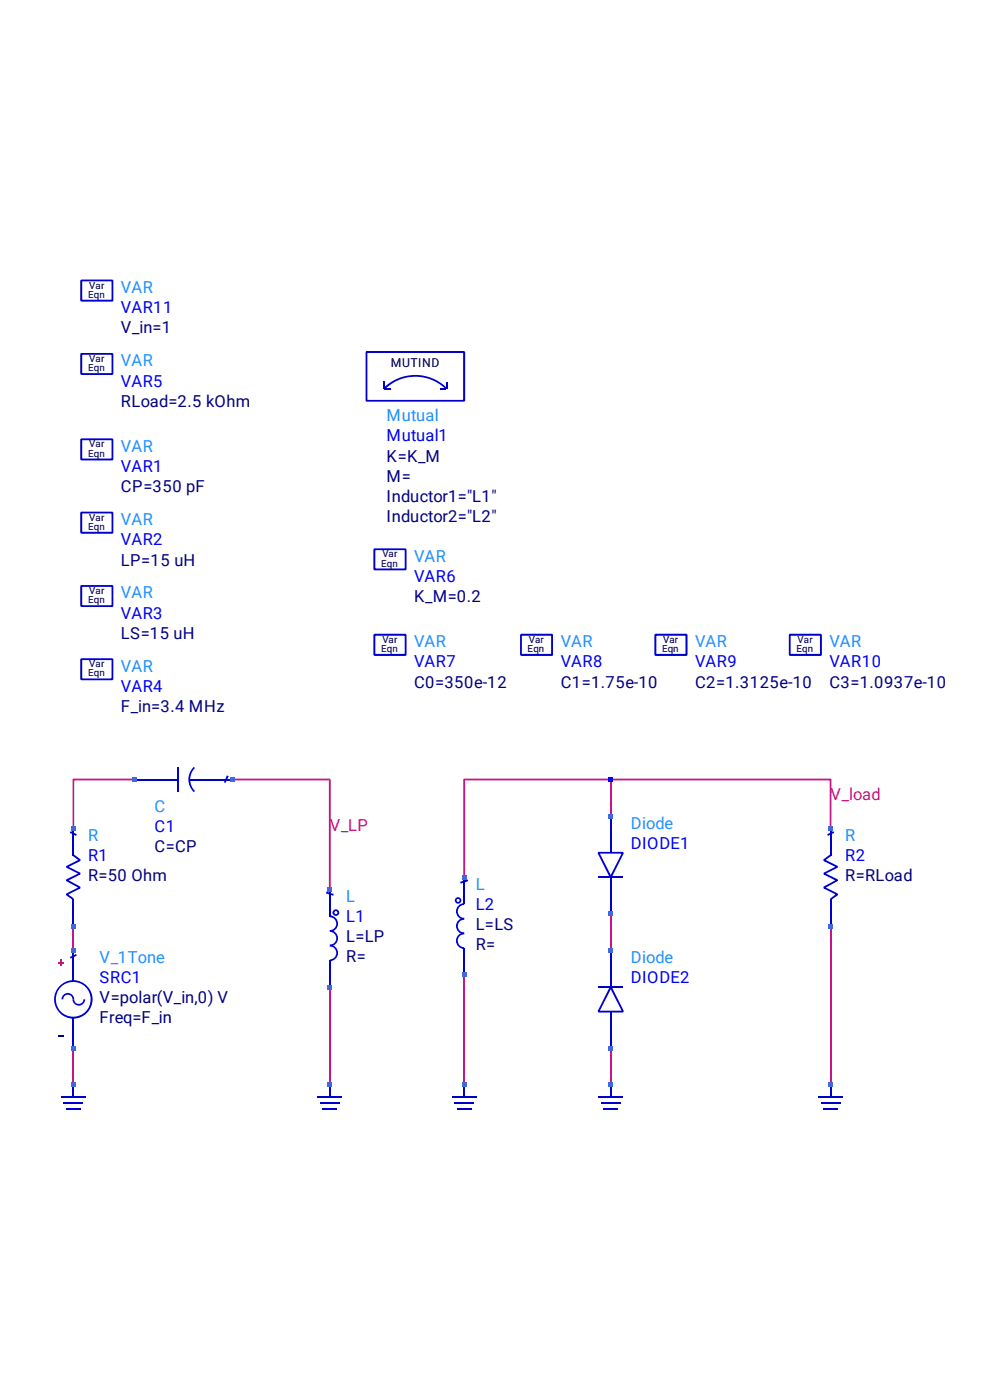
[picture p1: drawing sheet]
<svg xmlns="http://www.w3.org/2000/svg" width="210mm" height="297mm" viewBox="0 0 210 297" stroke-linecap="round" stroke-linejoin="round" font-family="sans-serif">
<g fill="#c71585">
<path d="M98.3 165.4l.2-.2h31v.4h-31v-.2h.2v20.7h-.4z"/>
<path d="M129.5 165.2h46.7l.2 .2v10.3h-.4v-10.3h.2v.2h-46.7z"/>
<path d="M49.2 165.2h20.8l.1 .2v23.3h-.3v-23.3h.2v.2h-20.8z"/>
<path d="M15.4 165.4l.1-.2h13v.4h-13v-.2h.2v10.3h-.3z"/>
</g>
<path d="M129.6 165.4v7.7M15.6 196.5v5.1M129.6 193.9v7.7M176.2 196.5v33.7M70 209.4v20.8M15.6 222.4v7.8M129.6 222.4v7.8" fill="none" stroke="#c71585" stroke-width=".38"/>
<path d="M98.5 206.8v23.4" fill="none" stroke="#c71585" stroke-width=".42"/>
<path d="M41.1 162.7l.3 .2a3.4 3.4 0 0 0 0 4.9l-.3 .3a3.7 3.7 0 0 1 0-5.4z" fill="#0000cd"/>
<path d="M28.5 165.4h9.1M37.7 162.8v5.2M40.2 165.4h9" fill="none" stroke="#0000cd" stroke-width=".38"/>
<g fill="#0000cd">
<path d="M48.1 164.5l.4 .2-.7 1.4-.3-.2z"/>
<path d="M15.7 181.3l1.4 1v.4l-2.9 1.4-.1-.2 .1-.2 2.9 1.5v.3l-2.9 1.4-.1-.2 .1-.1 2.9 1.5v.4l-2.9 1.4v-.3l1.5 1-.2 .3-1.5-1 .1-.3 2.8-1.5 .1 .2-.1 .2-2.9-1.6 .1-.3 2.8-1.4 .1 .1-.1 .2-2.8-1.4v-.4l2.8-1.4 .1 .2-.2 .1-1.3-1z"/>
</g>
<path d="M15.6 175.7v5.2M15.6 191.3v5.2" fill="none" stroke="#0000cd" stroke-width=".38"/>
<g fill="#0000cd">
<path d="M15.4 190.8h.3v.5h-.3z"/>
<path d="M15.4 180.9h.3v.5h-.3z"/>
<path d="M15 176.3l1.3 .7-.2 .3-1.3-.6z"/>
<path d="M70 200.4a1.76 1.76 0 0 1 1.7 1.8 1.76 1.76 0 0 1-1.7 1.7v-.4a1.38 1.38 0 0 0 1.3-1.3 1.38 1.38 0 0 0-1.3-1.4z"/>
<path d="M70 197.3a1.74 1.74 0 0 1 1.7 1.8 1.74 1.74 0 0 1-1.7 1.7v-.4a1.35 1.35 0 0 0 1.3-1.3 1.35 1.35 0 0 0-1.3-1.4z"/>
<path d="M70 194.2a1.76 1.76 0 0 1 1.7 1.7 1.76 1.76 0 0 1-1.7 1.8v-.4a1.35 1.35 0 0 0 1.3-1.3 1.35 1.35 0 0 0-1.3-1.4z"/>
<path d="M69.8 203.7h.3v.6h-.3z"/>
<path d="M69.8 193.9h.3v.5h-.3z"/>
<path d="M70.6 193.6a.7 .7 0 0 0 1.4 0 .7 .7 0 0 0-1.4 0zM70.9 193.6a.35 .35 0 0 1 .7 0 .35 .35 0 0 1-.7 0z"/>
</g>
<path d="M70 188.7v5.2M70 204.3v5.1" fill="none" stroke="#0000cd" stroke-width=".38"/>
<path d="M69.3 189.1l1.5 .6-.1 .3-1.6-.5z" fill="#0000cd"/>
<path d="M12.3 219.6h1.3v.4h-1.3z" fill="#000"/>
<g fill="#0000cd">
<path d="M15.4 212h.3a.97 .97 0 0 0 1 1 .97 .97 0 0 0 1-1h.4a1.35 1.35 0 0 1-1.4 1.4 1.35 1.35 0 0 1-1.3-1.4z"/>
<path d="M13.6 210.9a1.35 1.35 0 0 1 1.4-.1 1.35 1.35 0 0 1 .7 1.2h-.3a.97 .97 0 0 0-1-1 .97 .97 0 0 0-1 1h-.4l.1-.4z"/>
<path d="M11.5 212a4.1 4.1 0 0 0 8.1 0 4.1 4.1 0 0 0-8.1 0zM11.8 212a3.7 3.7 0 0 1 7.4 0 3.7 3.7 0 0 1-7.4 0z"/>
</g>
<path d="M15.6 201.6v6.5M15.6 215.9v6.5" fill="none" stroke="#0000cd" stroke-width=".38"/>
<path d="M14.8 203l1.3-.6 .2 .3-1.3 .7z" fill="#0000cd"/>
<g fill="#ff4500">
<path d="M12.7 203.6h.5v1.3h-.5z"/>
<path d="M12.3 204h1.3v.4h-1.3z"/>
</g>
<path d="M13.5 234h4.1M14 235.4h3.1M15.6 230.2v2.5M67.9 234h4.2M68.4 235.4h3.1M70 230.2v2.5M96.4 234h4.1M96.9 235.4h3.1M174.1 234h4.2M174.7 235.4h3.1M176.2 230.2v2.5" fill="none" stroke="#0000cd" stroke-width=".38"/>
<path d="M13 232.7h5.1M67.4 232.7h5.2M95.9 232.7h5.1M98.5 230.2v2.5M173.6 232.7h5.2" fill="none" stroke="#0000cd" stroke-width=".42"/>
<g fill="#0000cd">
<path d="M17.4 97.5h6.4v-4.2h.2v4.3h-6.6z"/>
<path d="M97.3 198.3l.7-.4 .5-.1v.4a1.38 1.38 0 0 0-1.4 1.4 1.38 1.38 0 0 0 1.4 1.4v.3a1.76 1.76 0 0 1-1.6-1.1 1.76 1.76 0 0 1 .4-1.9z"/>
<path d="M97.3 195.3l.7-.5 .5-.1v.4a1.35 1.35 0 0 0-1.4 1.4 1.35 1.35 0 0 0 1.4 1.3v.4a1.73 1.73 0 0 1-1.6-1.1 1.73 1.73 0 0 1 .4-1.8z"/>
<path d="M97.3 192.1l.7-.4 .5-.1v.4a1.38 1.38 0 0 0-1.4 1.4 1.38 1.38 0 0 0 1.4 1.3v.4a1.76 1.76 0 0 1-1.6-1.1 1.76 1.76 0 0 1 .4-1.9z"/>
<path d="M98.3 201.1h.4v.5h-.4z"/>
<path d="M98.3 191.3h.4v.5h-.4z"/>
<path d="M17.2 93.2v.2h6.6v-.2h-.1v4.3h.1v-.2h-6.6v.2h.2v-4.3zM17 93.2v4.3l.2 .2h6.6l.2-.2v-4.3l-.2-.2h-6.6z"/>
<path d="M96.5 191a.7 .7 0 0 1 1.4 0 .7 .7 0 0 1-1.4 0zM96.9 191a.32 .32 0 0 0 .6 0 .32 .32 0 0 0-.6 0z"/>
</g>
<path d="M98.5 186.1v5.2M98.5 201.6v5.2" fill="none" stroke="#0000cd" stroke-width=".42"/>
<g fill="#0000cd">
<path d="M97.6 187.1l1.6-.5 .1 .3-1.6 .6z"/>
<path d="M174.7 182.3l1.4-1 .2 .3-1.4 1v-.3l2.8 1.4v.4l-2.8 1.4-.1-.2 .1-.1 2.8 1.4v.3l-2.8 1.6-.1-.2 .1-.2 2.8 1.5 .1 .3-1.5 1-.2-.3 1.4-1 .1 .1-.1 .2-2.8-1.4v-.4l2.8-1.5 .1 .1-.1 .2-2.8-1.4v-.3l2.8-1.5 .1 .2-.1 .2-2.8-1.4z"/>
</g>
<path d="M176.2 175.7v5.2M176.2 191.3v5.2" fill="none" stroke="#0000cd" stroke-width=".38"/>
<g fill="#0000cd">
<path d="M176 190.8h.4v.5h-.4z"/>
<path d="M176 180.9h.4v.5h-.4z"/>
<path d="M175.5 177l1.3-.7 .2 .4-1.4 .6z"/>
<path d="M17.4 113h6.4v-4.1h.2v4.3h-6.6z"/>
<path d="M17.4 128.6h6.4v-4.2h.2v4.3h-6.6z"/>
<path d="M17.4 144.1h6.4v-4.1h.2v4.2h-6.6z"/>
<path d="M17.4 79.3h6.4v-4.1h.2v4.3h-6.6z"/>
<path d="M81.4 82.3a9.6 9.6 0 0 1 13.4 0l-.2 .3a9.1 9.1 0 0 0-12.9 0z"/>
<path d="M93.4 82.3h1.3v.3h-1.3z"/>
<path d="M94.5 81h.4v1.5h-.4z"/>
<path d="M81.5 82.3h1.3v.3h-1.3z"/>
<path d="M81.3 80.9h.4v1.6h-.4z"/>
<path d="M79.5 120.8h6.5v-4.1h.1v4.2h-6.6z"/>
<path d="M79.5 138.9h6.5v-4.1h.1v4.3h-6.6z"/>
<path d="M110.7 138.9h6.4v-4.1h.2v4.3h-6.6z"/>
<path d="M139.1 138.9h6.5v-4.1h.2v4.3h-6.7z"/>
<path d="M167.6 138.9h6.5v-4.1h.1v4.3h-6.6z"/>
<path d="M17.4 63.8h6.4v-4.2h.2v4.3h-6.6z"/>
<path d="M17.2 108.8v.1h6.6v-.1h-.1v4.2h.1v-.2h-6.6v.2h.2v-4.2zM17 108.8v4.2l.2 .2h6.6l.2-.2v-4.2l-.2-.3h-6.6z"/>
<path d="M17.2 124.3v.2h6.6v-.2h-.1v4.3h.1v-.2h-6.6v.2h.2v-4.3zM17 124.3v4.3l.2 .2h6.6l.2-.2v-4.3l-.2-.2h-6.6z"/>
<path d="M17.2 139.8v.2h6.6v-.2h-.1v4.3h.1v-.2h-6.6v.2h.2v-4.3zM17 139.8v4.3l.2 .2h6.6l.2-.2v-4.3l-.2-.1h-6.6z"/>
<path d="M17.2 75.1v.2h6.6v-.2h-.1v4.2h.1v-.1h-6.6v.1h.2v-4.2zM17 75.1v4.2l.2 .2h6.6l.2-.2v-4.2l-.2-.2h-6.6z"/>
<path d="M77.7 74.7v.2h20.8v-.2h-.2v10.3h.2v-.2h-20.8v.2h.2v-10.3zM77.7 74.5l-.1 .2v10.3l.1 .2h20.8l.2-.2v-10.3l-.2-.2z"/>
<path d="M79.4 116.5v.2h6.6v-.2h-.1v4.3h.1v-.2h-6.6v.2h.2v-4.3zM79.2 116.5v4.3l.2 .2h6.6l.2-.2v-4.3l-.2-.2h-6.6z"/>
<path d="M79.4 134.7v.2h6.6v-.2h-.1v4.2h.1v-.2h-6.6v.2h.2v-4.2zM79.2 134.7v4.2l.2 .2h6.6l.2-.2v-4.2l-.2-.2h-6.6z"/>
<path d="M110.5 134.7v.2h6.6v-.2h-.2v4.2h.2v-.2h-6.6v.2h.2v-4.2zM110.3 134.7v4.2l.2 .2h6.6l.2-.2v-4.2l-.2-.2h-6.6z"/>
<path d="M139 134.7v.2h6.6v-.2h-.2v4.2h.2v-.2h-6.6v.2h.2v-4.2zM138.8 134.7v4.2l.2 .2h6.6l.2-.2v-4.2l-.2-.2h-6.6z"/>
<path d="M167.5 134.7v.2h6.6v-.2h-.2v4.2h.2v-.2h-6.6v.2h.2v-4.2zM167.5 134.5l-.2 .2v4.2l.2 .2h6.6l.2-.2v-4.2l-.2-.2z"/>
<path d="M17.2 59.5v.2h6.6v-.2h-.1v4.3h.1v-.2h-6.6v.2h.2v-4.3zM17 59.5v4.3l.2 .2h6.6l.2-.2v-4.3l-.2-.2h-6.6z"/>
<path d="M129.4 209.5l2.6 5.2 .2-.1v-.2h-5.2v.2l.1 .1 2.7-5.2zM129.4 209.3l-2.6 5.2 .2 .3h5.2l.1-.3-2.5-5.2z"/>
</g>
<path d="M129.6 201.6v7.8M129.6 214.6v7.8M127.5 234h4.1M128 235.4h3.1M129.6 230.2v2.5" fill="none" stroke="#0000cd" stroke-width=".38"/>
<path d="M127 209.4h5.2M127 232.7h5.2" fill="none" stroke="#0000cd" stroke-width=".42"/>
<path d="M127 180.9v.2h5.2v-.2l-.2-.1-2.6 5.2h.4l-2.7-5.2zM127 180.7l-.2 .3 2.6 5.2h.4l2.5-5.2-.1-.3z" fill="#0000cd"/>
<path d="M129.6 173.1v7.8M127 186.1h5.2M129.6 186.1v7.8" fill="none" stroke="#0000cd" stroke-width=".38"/>
<g fill="#4169e1">
<path d="M15 229.6h1.1v1.1h-1.1z" fill-rule="evenodd"/>
<path d="M15 221.9h1.1v1h-1.1z" fill-rule="evenodd"/>
<path d="M15 201.1h1.1v1.1h-1.1z" fill-rule="evenodd"/>
<path d="M15 196h1.1v1h-1.1z" fill-rule="evenodd"/>
<path d="M15 175.2h1.1v1h-1.1z" fill-rule="evenodd"/>
<path d="M28 164.8h1v1.1h-1z" fill-rule="evenodd"/>
<path d="M48.7 164.8h1v1.1h-1z" fill-rule="evenodd"/>
<path d="M69.4 229.6h1.1v1.1h-1.1z" fill-rule="evenodd"/>
<path d="M69.4 208.9h1.1v1h-1.1z" fill-rule="evenodd"/>
<path d="M69.4 188.2h1.1v1h-1.1z" fill-rule="evenodd"/>
<path d="M98 229.6h1v1.1h-1z" fill-rule="evenodd"/>
<path d="M98 206.3h1v1h-1z" fill-rule="evenodd"/>
<path d="M98 185.6h1v1h-1z" fill-rule="evenodd"/>
<path d="M129 229.6h1.1v1.1h-1.1z" fill-rule="evenodd"/>
<path d="M129 221.9h1.1v1h-1.1z" fill-rule="evenodd"/>
<path d="M129 201.1h1.1v1.1h-1.1z" fill-rule="evenodd"/>
<path d="M129 193.3h1.1v1.1h-1.1z" fill-rule="evenodd"/>
<path d="M129 172.6h1.1v1.1h-1.1z" fill-rule="evenodd"/>
</g>
<path d="M129 164.8h1.1v1.1h-1.1z" fill-rule="evenodd" fill="#00f"/>
<g fill="#4169e1">
<path d="M175.7 229.6h1v1.1h-1z" fill-rule="evenodd"/>
<path d="M175.7 196h1v1h-1z" fill-rule="evenodd"/>
<path d="M175.7 175.2h1v1h-1z" fill-rule="evenodd"/>
</g>
<g font-size="3.5" fill="#1e90ff">
<text x="25.7" y="62.2">VAR</text>
<text x="25.7" y="77.7">VAR</text>
<text x="82" y="89.4">Mutual</text>
<text x="25.7" y="95.8">VAR</text>
<text x="25.7" y="111.4">VAR</text>
<text x="87.8" y="119.2">VAR</text>
<text x="25.7" y="127">VAR</text>
<text x="87.8" y="137.3">VAR</text>
<text x="119" y="137.3">VAR</text>
<text x="147.4" y="137.3">VAR</text>
<text x="175.9" y="137.3">VAR</text>
<text x="25.7" y="142.5">VAR</text>
<text x="32.8" y="172.3">C</text>
<text x="18.7" y="178.4">R</text>
<text x="133.9" y="175.8">Diode</text>
<text x="179.3" y="178.4">R</text>
<text x="73.4" y="191.3">L</text>
<text x="100.9" y="188.8">L</text>
<text x="21.1" y="204.3">V_1Tone</text>
<text x="133.9" y="204.3">Diode</text>
</g>
<g font-size="3.5" fill="#000080">
<text x="25.7" y="70.7">V_in=1</text>
<text x="25.7" y="86.3">RLoad=2.5 kOhm</text>
<text x="82" y="97.9">K=K_M</text>
<text x="25.7" y="104.4">CP=350 pF</text>
<text x="82" y="106.5">Inductor1=&quot;L1&quot;</text>
<text x="82" y="102.2">M=</text>
<text x="82" y="110.7">Inductor2=&quot;L2&quot;</text>
<text x="25.7" y="120">LP=15 uH</text>
<text x="87.8" y="127.7">K_M=0.2</text>
<text x="25.7" y="135.5">LS=15 uH</text>
<text x="87.8" y="145.9">C0=350e-12</text>
<text x="119" y="145.9">C1=1.75e-10</text>
<text x="147.4" y="145.9">C2=1.3125e-10</text>
<text x="175.9" y="145.9">C3=1.0937e-10</text>
<text x="25.7" y="151">F_in=3.4 MHz</text>
<text x="32.8" y="180.8">C=CP</text>
<text x="18.7" y="186.9">R=50 Ohm</text>
<text x="179.3" y="186.9">R=RLoad</text>
<text x="100.9" y="197.3">L=LS</text>
<text x="73.4" y="199.9">L=LP</text>
<text x="100.9" y="201.6">R=</text>
<text x="73.4" y="204.2">R=</text>
<text x="21.1" y="212.9">V=polar(V_in,0) V</text>
<text x="21.1" y="217.1">Freq=F_in</text>
</g>
<g font-size="3.5" fill="#00f">
<text x="25.7" y="66.5">VAR11</text>
<text x="25.7" y="82">VAR5</text>
<text x="82" y="93.6">Mutual1</text>
<text x="25.7" y="100.1">VAR1</text>
<text x="25.7" y="115.7">VAR2</text>
<text x="87.8" y="123.4">VAR6</text>
<text x="25.7" y="131.2">VAR3</text>
<text x="87.8" y="141.6">VAR7</text>
<text x="119" y="141.6">VAR8</text>
<text x="147.4" y="141.6">VAR9</text>
<text x="175.9" y="141.6">VAR10</text>
<text x="25.7" y="146.8">VAR4</text>
<text x="32.8" y="176.6">C1</text>
<text x="18.7" y="182.7">R1</text>
<text x="133.9" y="180.1">DIODE1</text>
<text x="179.3" y="182.7">R2</text>
<text x="73.4" y="195.6">L1</text>
<text x="100.9" y="193">L2</text>
<text x="21.1" y="208.6">SRC1</text>
<text x="133.9" y="208.6">DIODE2</text>
</g>
<g font-size="3.5" fill="#c71585">
<text x="176.2" y="169.7">V_load</text>
<text x="70" y="176.2">V_LP</text>
</g>
<text font-size="2.6" x="82.9" y="77.8">MUTIND</text>
<g font-size="2.1">
<text x="18.7" y="63.2">Eqn</text>
<text x="18.9" y="61.2">Var</text>
<text x="18.9" y="76.8">Var</text>
<text x="18.7" y="78.7">Eqn</text>
<text x="18.9" y="94.9">Var</text>
<text x="18.7" y="96.9">Eqn</text>
<text x="18.7" y="112.4">Eqn</text>
<text x="18.9" y="110.5">Var</text>
<text x="81.1" y="118.2">Var</text>
<text x="18.9" y="126">Var</text>
<text x="80.9" y="120.2">Eqn</text>
<text x="18.7" y="127.9">Eqn</text>
<text x="81.1" y="136.4">Var</text>
<text x="112.2" y="136.4">Var</text>
<text x="140.7" y="136.4">Var</text>
<text x="169.2" y="136.4">Var</text>
<text x="18.7" y="143.5">Eqn</text>
<text x="18.9" y="141.6">Var</text>
<text x="80.9" y="138.3">Eqn</text>
<text x="111.9" y="138.3">Eqn</text>
<text x="140.5" y="138.3">Eqn</text>
<text x="169" y="138.3">Eqn</text>
</g>
</svg>
